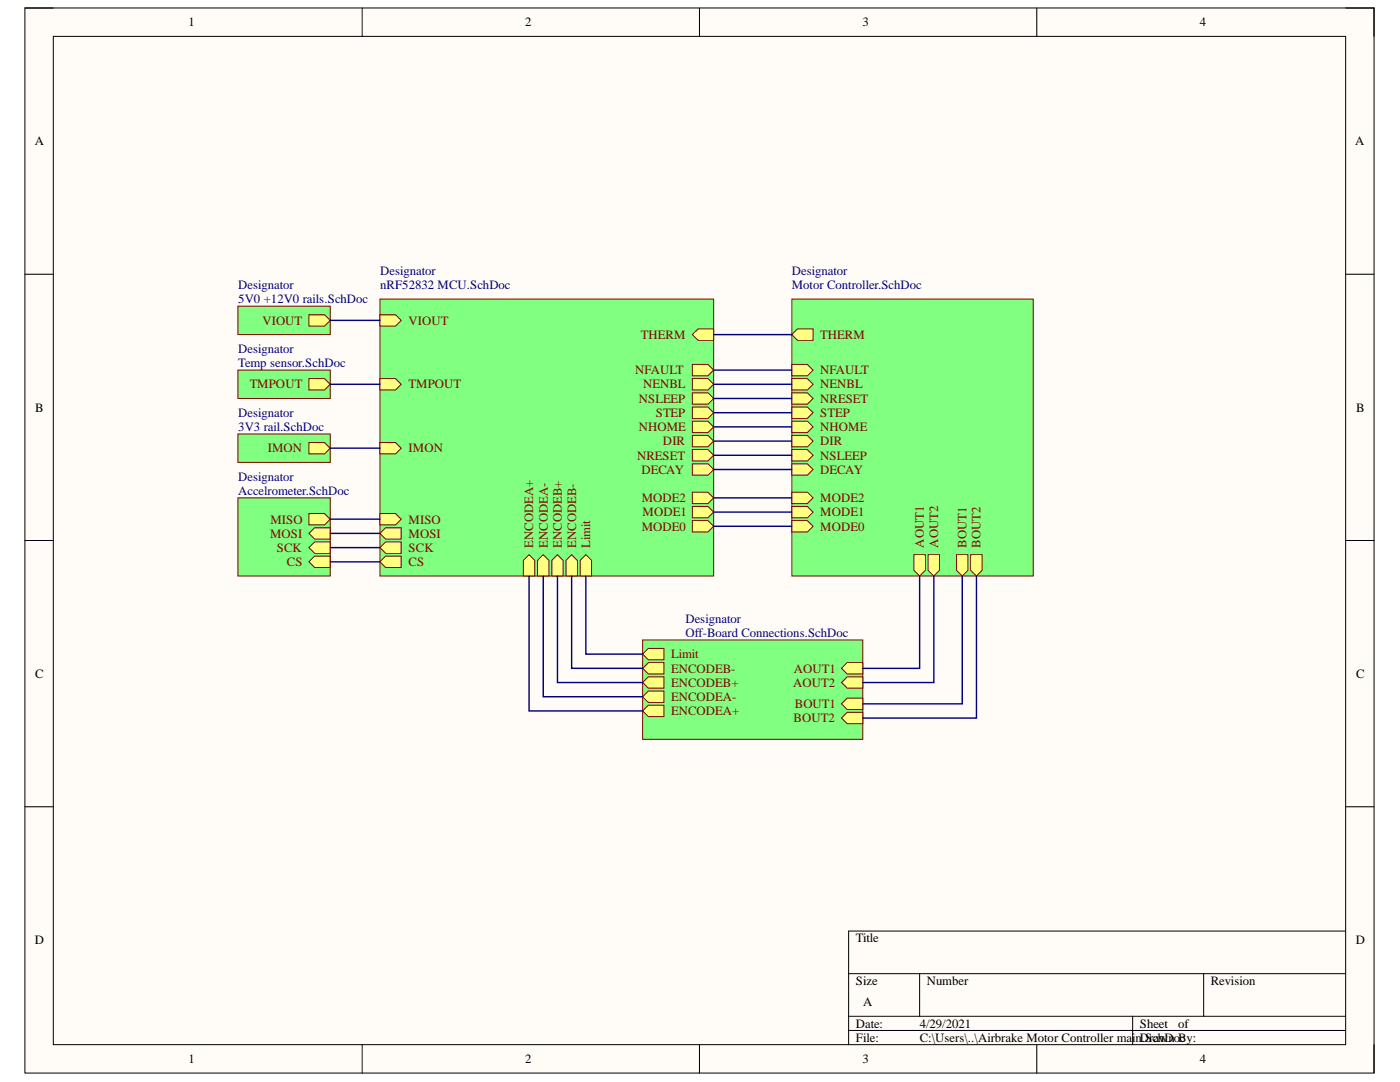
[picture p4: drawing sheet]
<svg xmlns="http://www.w3.org/2000/svg" width="279mm" height="216mm" viewBox="0 0 279 216" stroke-linecap="round" stroke-linejoin="round" font-family="sans-serif">
<path d="M5 1.6h269.2v212.5h-269.2z" fill-rule="evenodd" fill="#fffcf8"/>
<path d="M5 1.6h269.2v212.5h-269.2z" fill="none" stroke="#000" stroke-width=".2"/>
<path d="M10.6 7.3h258v201.2h-258z" fill-rule="evenodd" fill="#fffcf8"/>
<g fill="none" stroke="#000" stroke-width=".2">
<path d="M5 1.6h5.6M10.6 7.3h258v201.2h-258zM72.3 1.6v5.7M139.6 1.6v5.7M206.9 1.6v5.7M268.6 1.6h5.6v5.7M5 54.7h5.6M268.6 54.7h5.6M5 107.8h5.6M268.6 107.8h5.6M5 161h5.6M268.6 161h5.6"/>
<path d="M169.4 194.3h99.2M183.5 194.3v8.5M240.2 194.3v8.5M268.6 185.8h-99.2v22.7M72.3 208.5v5.6M139.6 208.5v5.6M169.4 202.8h99.2M169.4 205.6h99.2M206.9 208.5v5.6M226 202.8v5.7M274.2 208.5v5.6"/>
</g>
<path d="M47.5 61.1h18.4v5.7h-18.4z" fill-rule="evenodd" fill="#80ff80"/>
<path d="M47.5 61.1h18.4v5.7h-18.4z" fill="none" stroke="#800000" stroke-width=".2"/>
<path d="M61.7 62.8h3.1l1.1 1.1-1.1 1.2h-3.1z" fill-rule="evenodd" fill="#ffff80"/>
<path d="M61.7 62.8h3.1l1.1 1.1-1.1 1.2h-3.1z" fill="none" stroke="#800000" stroke-width=".2"/>
<path d="M47.5 86.6h18.4v5.7h-18.4z" fill-rule="evenodd" fill="#80ff80"/>
<path d="M47.5 86.6h18.4v5.7h-18.4z" fill="none" stroke="#800000" stroke-width=".2"/>
<path d="M61.7 88.3h3.1l1.1 1.1-1.1 1.2h-3.1z" fill-rule="evenodd" fill="#ffff80"/>
<path d="M61.7 88.3h3.1l1.1 1.1-1.1 1.2h-3.1z" fill="none" stroke="#800000" stroke-width=".2"/>
<path d="M158 59.7h48.2v55.2h-48.2z" fill-rule="evenodd" fill="#80ff80"/>
<path d="M158 59.7h48.2v55.2h-48.2z" fill="none" stroke="#800000" stroke-width=".2"/>
<path d="M158 86.9h3.1l1.2 1.1-1.2 1.2h-3.1z" fill-rule="evenodd" fill="#ffff80"/>
<path d="M158 86.9h3.1l1.2 1.1-1.2 1.2h-3.1z" fill="none" stroke="#800000" stroke-width=".2"/>
<path d="M158 92.6h3.1l1.2 1.1-1.2 1.1h-3.1z" fill-rule="evenodd" fill="#ffff80"/>
<path d="M158 92.6h3.1l1.2 1.1-1.2 1.1h-3.1z" fill="none" stroke="#800000" stroke-width=".2"/>
<path d="M158 75.5h3.1l1.2 1.2-1.2 1.1h-3.1z" fill-rule="evenodd" fill="#ffff80"/>
<path d="M158 75.5h3.1l1.2 1.2-1.2 1.1h-3.1z" fill="none" stroke="#800000" stroke-width=".2"/>
<path d="M158 72.7h3.1l1.2 1.1-1.2 1.2h-3.1z" fill-rule="evenodd" fill="#ffff80"/>
<path d="M158 72.7h3.1l1.2 1.1-1.2 1.2h-3.1z" fill="none" stroke="#800000" stroke-width=".2"/>
<path d="M158 84.1h3.1l1.2 1.1-1.2 1.1h-3.1z" fill-rule="evenodd" fill="#ffff80"/>
<path d="M158 84.1h3.1l1.2 1.1-1.2 1.1h-3.1z" fill="none" stroke="#800000" stroke-width=".2"/>
<path d="M158 78.4h3.1l1.2 1.1-1.2 1.2h-3.1z" fill-rule="evenodd" fill="#ffff80"/>
<path d="M158 78.4h3.1l1.2 1.1-1.2 1.2h-3.1z" fill="none" stroke="#800000" stroke-width=".2"/>
<path d="M158 89.7h3.1l1.2 1.1-1.2 1.2h-3.1z" fill-rule="evenodd" fill="#ffff80"/>
<path d="M158 89.7h3.1l1.2 1.1-1.2 1.2h-3.1z" fill="none" stroke="#800000" stroke-width=".2"/>
<path d="M158 81.2h3.1l1.2 1.1-1.2 1.2h-3.1z" fill-rule="evenodd" fill="#ffff80"/>
<path d="M158 81.2h3.1l1.2 1.1-1.2 1.2h-3.1z" fill="none" stroke="#800000" stroke-width=".2"/>
<path d="M158 103.9h3.1l1.2 1.1-1.2 1.2h-3.1z" fill-rule="evenodd" fill="#ffff80"/>
<path d="M158 103.9h3.1l1.2 1.1-1.2 1.2h-3.1z" fill="none" stroke="#800000" stroke-width=".2"/>
<path d="M158 101.1h3.1l1.2 1.1-1.2 1.1h-3.1z" fill-rule="evenodd" fill="#ffff80"/>
<path d="M158 101.1h3.1l1.2 1.1-1.2 1.1h-3.1z" fill="none" stroke="#800000" stroke-width=".2"/>
<path d="M158 98.2h3.1l1.2 1.1-1.2 1.2h-3.1z" fill-rule="evenodd" fill="#ffff80"/>
<path d="M158 98.2h3.1l1.2 1.1-1.2 1.2h-3.1z" fill="none" stroke="#800000" stroke-width=".2"/>
<path d="M158 66.8l1.2-1.2h3.1v2.3h-3.1z" fill-rule="evenodd" fill="#ffff80"/>
<path d="M158 66.8l1.2-1.2h3.1v2.3h-3.1z" fill="none" stroke="#800000" stroke-width=".2"/>
<path d="M190.9 110.7h2.3v3.1l-1.2 1.1-1.1-1.1z" fill-rule="evenodd" fill="#ffff80"/>
<path d="M190.9 110.7h2.3v3.1l-1.2 1.1-1.1-1.1z" fill="none" stroke="#800000" stroke-width=".2"/>
<path d="M193.7 110.7h2.3v3.1l-1.1 1.1-1.2-1.1z" fill-rule="evenodd" fill="#ffff80"/>
<path d="M193.7 110.7h2.3v3.1l-1.1 1.1-1.2-1.1z" fill="none" stroke="#800000" stroke-width=".2"/>
<path d="M182.4 110.7h2.3v3.1l-1.2 1.1-1.1-1.1z" fill-rule="evenodd" fill="#ffff80"/>
<path d="M182.4 110.7h2.3v3.1l-1.2 1.1-1.1-1.1z" fill="none" stroke="#800000" stroke-width=".2"/>
<path d="M185.2 110.7h2.3v3.1l-1.1 1.1-1.2-1.1z" fill-rule="evenodd" fill="#ffff80"/>
<path d="M185.2 110.7h2.3v3.1l-1.1 1.1-1.2-1.1z" fill="none" stroke="#800000" stroke-width=".2"/>
<path d="M75.8 59.7h66.6v55.2h-66.6z" fill-rule="evenodd" fill="#80ff80"/>
<path d="M75.8 59.7h66.6v55.2h-66.6z" fill="none" stroke="#800000" stroke-width=".2"/>
<path d="M105.6 110.7l1.1 1.1v3.1h-2.2v-3.1z" fill-rule="evenodd" fill="#ffff80"/>
<path d="M105.6 110.7l1.1 1.1v3.1h-2.2v-3.1z" fill="none" stroke="#800000" stroke-width=".2"/>
<path d="M111.3 110.7l1.1 1.1v3.1h-2.3v-3.1z" fill-rule="evenodd" fill="#ffff80"/>
<path d="M111.3 110.7l1.1 1.1v3.1h-2.3v-3.1z" fill="none" stroke="#800000" stroke-width=".2"/>
<path d="M108.4 110.7l1.2 1.1v3.1h-2.3v-3.1z" fill-rule="evenodd" fill="#ffff80"/>
<path d="M108.4 110.7l1.2 1.1v3.1h-2.3v-3.1z" fill="none" stroke="#800000" stroke-width=".2"/>
<path d="M114.1 110.7l1.1 1.1v3.1h-2.2v-3.1z" fill-rule="evenodd" fill="#ffff80"/>
<path d="M114.1 110.7l1.1 1.1v3.1h-2.2v-3.1z" fill="none" stroke="#800000" stroke-width=".2"/>
<path d="M138.2 72.7h3.1l1.1 1.1-1.1 1.2h-3.1z" fill-rule="evenodd" fill="#ffff80"/>
<path d="M138.2 72.7h3.1l1.1 1.1-1.1 1.2h-3.1z" fill="none" stroke="#800000" stroke-width=".2"/>
<path d="M75.8 62.8h3.1l1.2 1.1-1.2 1.2h-3.1z" fill-rule="evenodd" fill="#ffff80"/>
<path d="M75.8 62.8h3.1l1.2 1.1-1.2 1.2h-3.1z" fill="none" stroke="#800000" stroke-width=".2"/>
<path d="M75.8 112.1l1.2-1.1h3.1v2.2h-3.1z" fill-rule="evenodd" fill="#ffff80"/>
<path d="M75.8 112.1l1.2-1.1h3.1v2.2h-3.1z" fill="none" stroke="#800000" stroke-width=".2"/>
<path d="M138.2 75.5h3.1l1.1 1.2-1.1 1.1h-3.1z" fill-rule="evenodd" fill="#ffff80"/>
<path d="M138.2 75.5h3.1l1.1 1.2-1.1 1.1h-3.1z" fill="none" stroke="#800000" stroke-width=".2"/>
<path d="M138.2 78.4h3.1l1.1 1.1-1.1 1.2h-3.1z" fill-rule="evenodd" fill="#ffff80"/>
<path d="M138.2 78.4h3.1l1.1 1.1-1.1 1.2h-3.1z" fill="none" stroke="#800000" stroke-width=".2"/>
<path d="M138.2 81.2h3.1l1.1 1.1-1.1 1.2h-3.1z" fill-rule="evenodd" fill="#ffff80"/>
<path d="M138.2 81.2h3.1l1.1 1.1-1.1 1.2h-3.1z" fill="none" stroke="#800000" stroke-width=".2"/>
<path d="M75.8 109.3l1.2-1.2h3.1v2.3h-3.1z" fill-rule="evenodd" fill="#ffff80"/>
<path d="M75.8 109.3l1.2-1.2h3.1v2.3h-3.1z" fill="none" stroke="#800000" stroke-width=".2"/>
<path d="M138.2 98.2h3.1l1.1 1.1-1.1 1.2h-3.1z" fill-rule="evenodd" fill="#ffff80"/>
<path d="M138.2 98.2h3.1l1.1 1.1-1.1 1.2h-3.1z" fill="none" stroke="#800000" stroke-width=".2"/>
<path d="M75.8 106.4l1.2-1.1h3.1v2.3h-3.1z" fill-rule="evenodd" fill="#ffff80"/>
<path d="M75.8 106.4l1.2-1.1h3.1v2.3h-3.1z" fill="none" stroke="#800000" stroke-width=".2"/>
<path d="M138.2 84.1h3.1l1.1 1.1-1.1 1.1h-3.1z" fill-rule="evenodd" fill="#ffff80"/>
<path d="M138.2 84.1h3.1l1.1 1.1-1.1 1.1h-3.1z" fill="none" stroke="#800000" stroke-width=".2"/>
<path d="M75.8 102.5h3.1l1.2 1.1-1.2 1.1h-3.1z" fill-rule="evenodd" fill="#ffff80"/>
<path d="M75.8 102.5h3.1l1.2 1.1-1.2 1.1h-3.1z" fill="none" stroke="#800000" stroke-width=".2"/>
<path d="M75.8 75.5h3.1l1.2 1.2-1.2 1.1h-3.1z" fill-rule="evenodd" fill="#ffff80"/>
<path d="M75.8 75.5h3.1l1.2 1.2-1.2 1.1h-3.1z" fill="none" stroke="#800000" stroke-width=".2"/>
<path d="M138.2 86.9h3.1l1.1 1.1-1.1 1.2h-3.1z" fill-rule="evenodd" fill="#ffff80"/>
<path d="M138.2 86.9h3.1l1.1 1.1-1.1 1.2h-3.1z" fill="none" stroke="#800000" stroke-width=".2"/>
<path d="M75.8 88.3h3.1l1.2 1.1-1.2 1.2h-3.1z" fill-rule="evenodd" fill="#ffff80"/>
<path d="M75.8 88.3h3.1l1.2 1.1-1.2 1.2h-3.1z" fill="none" stroke="#800000" stroke-width=".2"/>
<path d="M138.2 89.7h3.1l1.1 1.1-1.1 1.2h-3.1z" fill-rule="evenodd" fill="#ffff80"/>
<path d="M138.2 89.7h3.1l1.1 1.1-1.1 1.2h-3.1z" fill="none" stroke="#800000" stroke-width=".2"/>
<path d="M138.2 103.9h3.1l1.1 1.1-1.1 1.2h-3.1z" fill-rule="evenodd" fill="#ffff80"/>
<path d="M138.2 103.9h3.1l1.1 1.1-1.1 1.2h-3.1z" fill="none" stroke="#800000" stroke-width=".2"/>
<path d="M138.2 66.8l1.1-1.2h3.1v2.3h-3.1z" fill-rule="evenodd" fill="#ffff80"/>
<path d="M138.2 66.8l1.1-1.2h3.1v2.3h-3.1z" fill="none" stroke="#800000" stroke-width=".2"/>
<path d="M138.2 92.6h3.1l1.1 1.1-1.1 1.1h-3.1z" fill-rule="evenodd" fill="#ffff80"/>
<path d="M138.2 92.6h3.1l1.1 1.1-1.1 1.1h-3.1z" fill="none" stroke="#800000" stroke-width=".2"/>
<path d="M138.2 101.1h3.1l1.1 1.1-1.1 1.1h-3.1z" fill-rule="evenodd" fill="#ffff80"/>
<path d="M138.2 101.1h3.1l1.1 1.1-1.1 1.1h-3.1z" fill="none" stroke="#800000" stroke-width=".2"/>
<path d="M116.9 110.7l1.2 1.1v3.1h-2.3v-3.1z" fill-rule="evenodd" fill="#ffff80"/>
<path d="M116.9 110.7l1.2 1.1v3.1h-2.3v-3.1z" fill="none" stroke="#800000" stroke-width=".2"/>
<path d="M47.5 99.3h18.4v15.6h-18.4z" fill-rule="evenodd" fill="#80ff80"/>
<path d="M47.5 99.3h18.4v15.6h-18.4z" fill="none" stroke="#800000" stroke-width=".2"/>
<path d="M61.7 106.4l1.1-1.1h3.1v2.3h-3.1z" fill-rule="evenodd" fill="#ffff80"/>
<path d="M61.7 106.4l1.1-1.1h3.1v2.3h-3.1z" fill="none" stroke="#800000" stroke-width=".2"/>
<path d="M61.7 112.1l1.1-1.1h3.1v2.2h-3.1z" fill-rule="evenodd" fill="#ffff80"/>
<path d="M61.7 112.1l1.1-1.1h3.1v2.2h-3.1z" fill="none" stroke="#800000" stroke-width=".2"/>
<path d="M61.7 102.5h3.1l1.1 1.1-1.1 1.1h-3.1z" fill-rule="evenodd" fill="#ffff80"/>
<path d="M61.7 102.5h3.1l1.1 1.1-1.1 1.1h-3.1z" fill="none" stroke="#800000" stroke-width=".2"/>
<path d="M61.7 109.3l1.1-1.2h3.1v2.3h-3.1z" fill-rule="evenodd" fill="#ffff80"/>
<path d="M61.7 109.3l1.1-1.2h3.1v2.3h-3.1z" fill="none" stroke="#800000" stroke-width=".2"/>
<path d="M128.3 127.7h43.9v19.8h-43.9z" fill-rule="evenodd" fill="#80ff80"/>
<path d="M128.3 127.7h43.9v19.8h-43.9z" fill="none" stroke="#800000" stroke-width=".2"/>
<path d="M169.1 139.3h3.1v2.3h-3.1l-1.2-1.2z" fill-rule="evenodd" fill="#ffff80"/>
<path d="M169.1 139.3h3.1v2.3h-3.1l-1.2-1.2z" fill="none" stroke="#800000" stroke-width=".2"/>
<path d="M128.3 139l1.1-1.1h3.1v2.3h-3.1z" fill-rule="evenodd" fill="#ffff80"/>
<path d="M128.3 139l1.1-1.1h3.1v2.3h-3.1z" fill="none" stroke="#800000" stroke-width=".2"/>
<path d="M128.3 141.9l1.1-1.2h3.1v2.3h-3.1z" fill-rule="evenodd" fill="#ffff80"/>
<path d="M128.3 141.9l1.1-1.2h3.1v2.3h-3.1z" fill="none" stroke="#800000" stroke-width=".2"/>
<path d="M169.1 142.1h3.1v2.3h-3.1l-1.2-1.1z" fill-rule="evenodd" fill="#ffff80"/>
<path d="M169.1 142.1h3.1v2.3h-3.1l-1.2-1.1z" fill="none" stroke="#800000" stroke-width=".2"/>
<path d="M128.3 133.4l1.1-1.2h3.1v2.3h-3.1z" fill-rule="evenodd" fill="#ffff80"/>
<path d="M128.3 133.4l1.1-1.2h3.1v2.3h-3.1z" fill="none" stroke="#800000" stroke-width=".2"/>
<path d="M128.3 136.2l1.1-1.1h3.1v2.2h-3.1z" fill-rule="evenodd" fill="#ffff80"/>
<path d="M128.3 136.2l1.1-1.1h3.1v2.2h-3.1z" fill="none" stroke="#800000" stroke-width=".2"/>
<path d="M169.1 132.2h3.1v2.3h-3.1l-1.2-1.1z" fill-rule="evenodd" fill="#ffff80"/>
<path d="M169.1 132.2h3.1v2.3h-3.1l-1.2-1.1z" fill="none" stroke="#800000" stroke-width=".2"/>
<path d="M169.1 135.1h3.1v2.2h-3.1l-1.2-1.1z" fill-rule="evenodd" fill="#ffff80"/>
<path d="M169.1 135.1h3.1v2.2h-3.1l-1.2-1.1z" fill="none" stroke="#800000" stroke-width=".2"/>
<path d="M128.3 130.5l1.1-1.1h3.1v2.3h-3.1z" fill-rule="evenodd" fill="#ffff80"/>
<path d="M128.3 130.5l1.1-1.1h3.1v2.3h-3.1z" fill="none" stroke="#800000" stroke-width=".2"/>
<path d="M47.5 73.8h18.4v5.7h-18.4z" fill-rule="evenodd" fill="#80ff80"/>
<path d="M47.5 73.8h18.4v5.7h-18.4z" fill="none" stroke="#800000" stroke-width=".2"/>
<path d="M61.7 75.5h3.1l1.1 1.2-1.1 1.1h-3.1z" fill-rule="evenodd" fill="#ffff80"/>
<path d="M61.7 75.5h3.1l1.1 1.2-1.1 1.1h-3.1z" fill="none" stroke="#800000" stroke-width=".2"/>
<g fill="none" stroke="#000080" stroke-width=".29">
<path d="M65.9 76.7h9.9M65.9 63.9h9.9M142.4 76.7h15.6M142.4 79.5h15.6M142.4 73.8h15.6M142.4 66.8h15.6M65.9 89.4h9.9M142.4 99.3h15.6M142.4 93.7h15.6M142.4 90.8h15.6M142.4 88h15.6M142.4 85.2h15.6"/>
<path d="M142.4 82.3h15.6M65.9 112.1h9.9M65.9 109.3h9.9M65.9 106.4h9.9M65.9 103.6h9.9M105.6 114.9v27h22.7M108.4 114.9v24.1h19.9M111.3 114.9v21.3h17M114.1 114.9v18.5h14.2M116.9 114.9v15.6h11.4M142.4 105h15.6M142.4 102.2h15.6"/>
<path d="M183.5 114.9v18.5h-11.3M186.4 114.9v21.3h-14.2M192 114.9v25.5h-19.8M194.9 114.9v28.4h-22.7"/>
</g>
<g font-size="2.5">
<text x="37.6" y="5.3">1</text>
<text x="104.8" y="5.3">2</text>
<text x="172.2" y="5.3">3</text>
<text x="239.4" y="5.3">4</text>
<text x="6.9" y="29">A</text>
<text x="270.5" y="29">A</text>
<text x="7" y="82.1">B</text>
<text x="270.6" y="82.1">B</text>
<text x="7" y="135.3">C</text>
<text x="270.6" y="135.3">C</text>
<text x="6.9" y="188.4">D</text>
<text x="170.8" y="188">Title</text>
<text x="270.6" y="188.4">D</text>
<text x="170.8" y="196.6">Size</text>
<text x="184.9" y="196.6">Number</text>
<text x="241.6" y="196.6">Revision</text>
<text x="172.2" y="200.8">A</text>
<text x="170.8" y="205">Date:</text>
<text x="170.8" y="207.9">File:</text>
<text x="183.6" y="205">4/29/2021</text>
<text x="183.6" y="207.9">C:\Users\..\Airbrake Motor Controller mai</text>
<text x="226.6" y="207.9">n.DSrawn By:</text>
<text x="227.5" y="205">Sheet</text>
<text x="230" y="207.9">chDoc</text>
<text x="235.1" y="205">of</text>
<text x="37.6" y="212.1">1</text>
<text x="104.8" y="212.1">2</text>
<text x="172.2" y="212.1">3</text>
<text x="239.4" y="212.1">4</text>
</g>
<g font-size="2.5" fill="#000080">
<text x="47.5" y="57.7">Designator</text>
<text x="75.9" y="54.8">Designator</text>
<text x="75.9" y="57.7">nRF52832 MCU.SchDoc</text>
<text x="158" y="54.8">Designator</text>
<text x="158" y="57.7">Motor Controller.SchDoc</text>
<text x="47.5" y="60.5">5V0 +12V0 rails.SchDoc</text>
<text x="47.5" y="70.5">Designator</text>
<text x="47.5" y="73.3">Temp sensor.SchDoc</text>
<text x="47.5" y="83.2">Designator</text>
<text x="47.5" y="86">3V3 rail.SchDoc</text>
<text x="47.5" y="95.9">Designator</text>
<text x="47.5" y="98.8">Accelrometer.SchDoc</text>
<text x="136.8" y="124.3">Designator</text>
<text x="136.8" y="127.1">Off-Board Connections.SchDoc</text>
</g>
<g font-size="2.5" fill="#800000">
<text x="52.4" y="64.8">VIOUT</text>
<text x="81.6" y="64.8">VIOUT</text>
<text x="127.9" y="67.6">THERM</text>
<text x="163.7" y="67.6">THERM</text>
<text x="49.8" y="77.5">TMPOUT</text>
<text x="81.6" y="77.5">TMPOUT</text>
<text x="126.7" y="74.7">NFAULT</text>
<text x="128.3" y="77.5">NENBL</text>
<text x="163.7" y="77.5">NENBL</text>
<text x="163.7" y="74.7">NFAULT</text>
<text x="127.5" y="80.4">NSLEEP</text>
<text x="130.9" y="83.2">STEP</text>
<text x="163.7" y="80.4">NRESET</text>
<text x="163.7" y="83.2">STEP</text>
<text x="127.5" y="86">NHOME</text>
<text x="132.3" y="88.8">DIR</text>
<text x="163.7" y="88.8">DIR</text>
<text x="163.7" y="86">NHOME</text>
<text x="53.5" y="90.3">IMON</text>
<text x="81.6" y="90.3">IMON</text>
<text x="127.2" y="91.7">NRESET</text>
<text x="128" y="94.6">DECAY</text>
<text x="163.7" y="94.6">DECAY</text>
<text x="163.7" y="91.7">NSLEEP</text>
<text x="128.1" y="100.2">MODE2</text>
<text x="163.7" y="100.2">MODE2</text>
<text x="53.9" y="107.3">MOSI</text>
<text x="54" y="104.5">MISO</text>
<text x="81.6" y="107.3">MOSI</text>
<text x="81.6" y="104.5">MISO</text>
<text x="128.1" y="105.9">MODE0</text>
<text x="128.3" y="103">MODE1</text>
<text x="163.7" y="105.9">MODE0</text>
<text x="163.7" y="103">MODE1</text>
<text x="55.2" y="110.1">SCK</text>
<text x="57.3" y="112.9">CS</text>
<text x="81.6" y="112.9">CS</text>
<text x="81.6" y="110.1">SCK</text>
<text x="106.4" y="109.3" transform="rotate(-90 106.4 109.3)">ENCODEA+</text>
<text x="109.3" y="109.3" transform="rotate(-90 109.3 109.3)">ENCODEA-</text>
<text x="112.1" y="109.3" transform="rotate(-90 112.1 109.3)">ENCODEB+</text>
<text x="115" y="109.3" transform="rotate(-90 115 109.3)">ENCODEB-</text>
<text x="117.8" y="109.3" transform="rotate(-90 117.8 109.3)">Limit</text>
<text x="184.3" y="109.3" transform="rotate(-90 184.3 109.3)">AOUT1</text>
<text x="187.2" y="109.3" transform="rotate(-90 187.2 109.3)">AOUT2</text>
<text x="192.9" y="109.3" transform="rotate(-90 192.9 109.3)">BOUT1</text>
<text x="195.7" y="109.3" transform="rotate(-90 195.7 109.3)">BOUT2</text>
<text x="133.9" y="131.4">Limit</text>
<text x="133.9" y="134.2">ENCODEB-</text>
<text x="133.9" y="137">ENCODEB+</text>
<text x="158.3" y="137">AOUT2</text>
<text x="158.5" y="134.2">AOUT1</text>
<text x="133.9" y="139.9">ENCODEA-</text>
<text x="133.9" y="142.7">ENCODEA+</text>
<text x="158.6" y="141.3">BOUT1</text>
<text x="158.4" y="144.1">BOUT2</text>
</g>
</svg>
